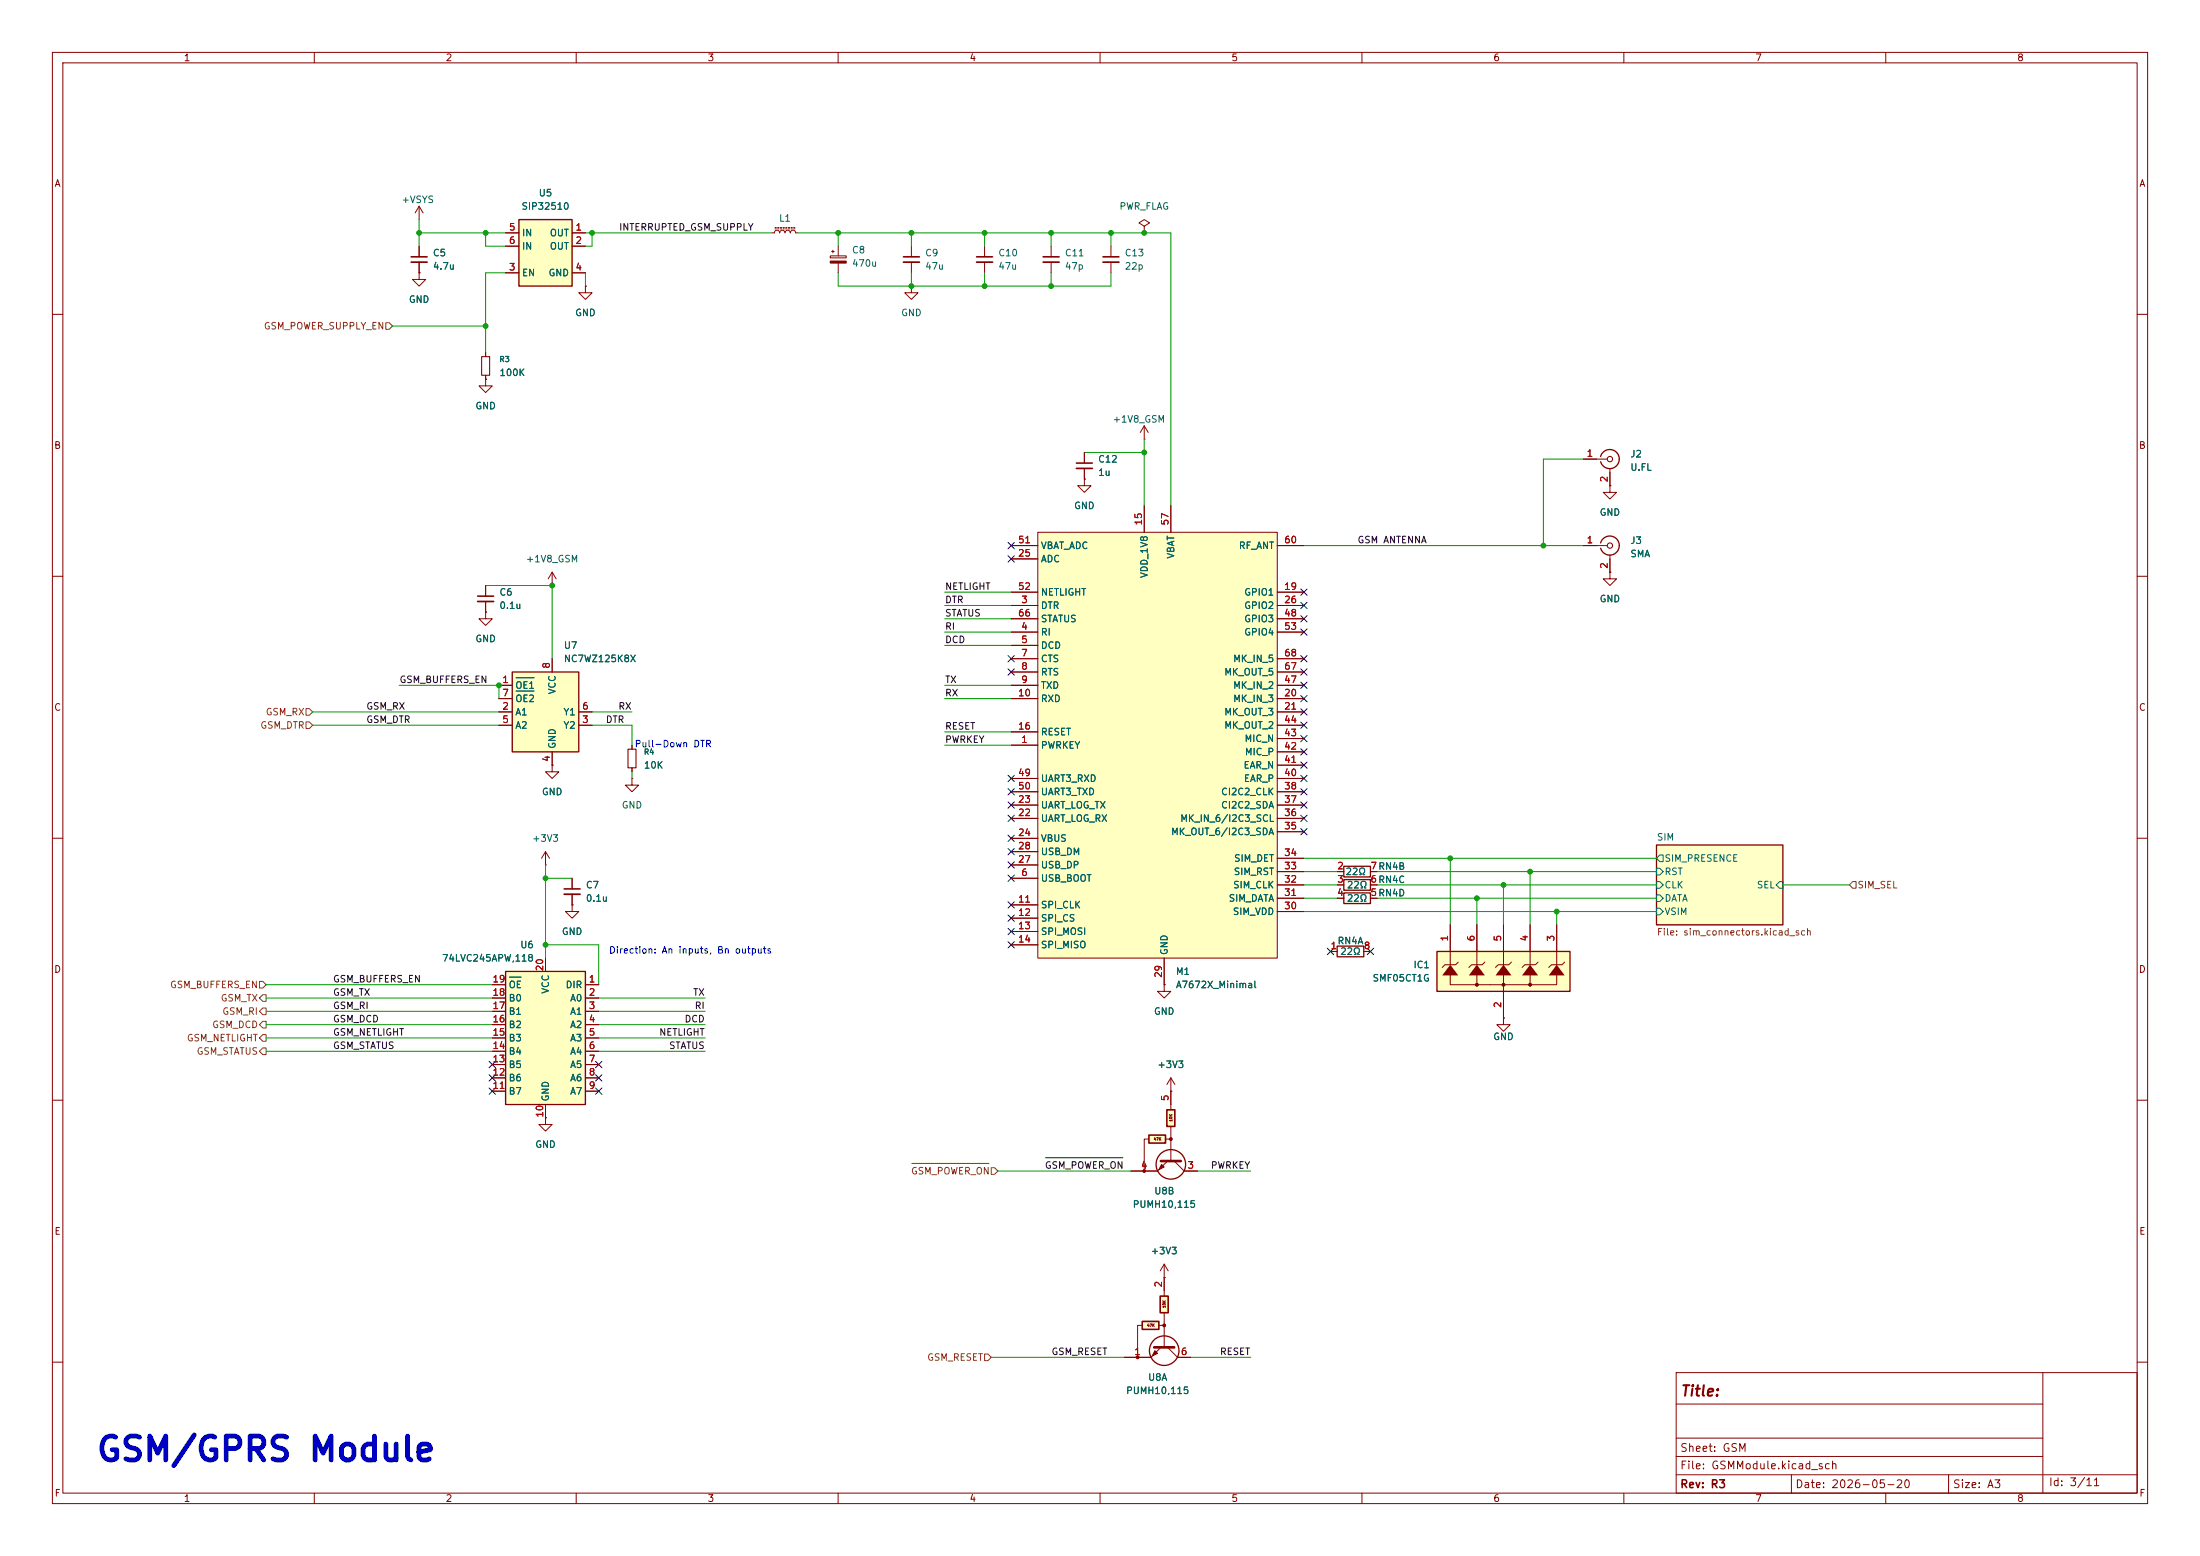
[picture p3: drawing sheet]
<svg xmlns="http://www.w3.org/2000/svg" width="420mm" height="297mm" viewBox="0 0 420 297" stroke-linecap="round" stroke-linejoin="round" font-family="sans-serif">
<g fill="none" stroke="#840000" stroke-width=".19">
<path d="M10 10h400v277h-400zM12 12h396v273h-396zM60 10v2M110 10v2M160 10v2M210 10v2M260 10v2M310 10v2M360 10v2M80 52.1v1.2h1.3l-1.3 1.3-1.3-1.3h1.3M80 52.1h.1M158.5 48.8h3v.4h-3z"/>
<path d="M158.7 48h.6M159 47.8v.5M160 47v1.8M160 50.2v1.9M200.7 47v2M200.7 50v2.1M10 60h2M92.7 67.3v.8M92.7 71.6v.8M408 60h2M218.4 83.8h.1M218.4 81.3l-.7 1.3"/>
<path d="M218.4 81.3l.8 1.3M218.4 81.3v2.5M10 110h2M105.4 111.8h.1M105.4 109.2l-.8 1.3M105.4 109.2l.8 1.3M105.4 109.2v2.6M408 110h2M10 160h2M408 160h2M109.2 172.7v1.3h1.3l-1.3 1.3-1.3-1.3h1.3M109.2 172.7h.1"/>
<path d="M10 210h2M408 210h2M10 260h2M320 262h88v23h-88zM320 278h70M320 274.5h70M320 268h70M390 262v23M408 260h2M60 285v2M110 285v2M160 285v2"/>
<path d="M210 285v2M260 285v2M310 285v2M320 281.5h88M342 281.5v3.5M360 285v2M372 281.5v3.5"/>
</g>
<path d="M316.2 161.3h24.2v15.2h-24.2z" fill="#ffffc8" stroke="#ffffc8" stroke-width=".19"/>
<path d="M316.2 161.3h24.2v15.2h-24.2z" fill="none" stroke="#840000" stroke-width=".25"/>
<path d="M316.2 173.4h.7l.6 .6-.6 .6h-.7zM316.2 165.7h.7l.6 .7-.6 .6h-.7zM316.2 168.3h.7l.6 .6-.6 .6h-.7zM316.2 170.8h.7l.6 .7-.6 .6h-.7zM316.9 163.2h.6v1.3h-.6l-.7-.7zM339.1 168.9l.6-.6h.7v1.2h-.7z" fill="none" stroke="#006464" stroke-width=".19"/>
<path d="M199.1 49h3.1" fill="none" stroke="#840000" stroke-width=".3"/>
<path d="M199.1 50h3.1" fill="none" stroke="#840000" stroke-width=".33"/>
<path d="M158.5 49.8h3v.4h-3z" fill="#840000" stroke="#840000" stroke-width=".19"/>
<path d="M91.9 68.1h1.6v3.5h-1.6z" fill="none" stroke="#840000" stroke-width=".2"/>
<path d="M99.1 41.9h10.1v12.7h-10.1z" fill="#ffffc2"/>
<path d="M99.1 41.9h10.1v12.7h-10.1z" fill="none" stroke="#840000" stroke-width=".25"/>
<path d="M96.5 44.5h2.6M96.5 47h2.6M96.5 52.1h2.6M109.2 44.5h2.6M109.2 47h2.6M109.2 52.1h2.6" fill="none" stroke="#840000" stroke-width=".19"/>
<path d="M96.5 185.4h15.3v25.4h-15.3z" fill="#ffffc2"/>
<path d="M96.5 185.4h15.3v25.4h-15.3z" fill="none" stroke="#840000" stroke-width=".25"/>
<g fill="none" stroke="#840000" stroke-width=".19">
<path d="M94 188h2.5M94 190.5h2.5M94 193h2.5M94 195.6h2.5M94 198.1h2.5M104.1 182.9v2.5M111.8 188h2.5M111.8 190.5h2.5M111.8 193h2.5M111.8 195.6h2.5M111.8 198.1h2.5M94 200.7h2.5"/>
<path d="M94 203.2h2.5M94 205.7h2.5M94 208.3h2.5M104.1 213.4v1.2h1.3l-1.3 1.3-1.2-1.3h1.2M104.1 213.4h.1M104.1 210.8v2.6M111.8 200.7h2.5M111.8 203.2h2.5M111.8 205.7h2.5M111.8 208.3h2.5"/>
</g>
<path d="M97.3 186.5h2.2" fill="none" stroke="#006464" stroke-width=".19"/>
<path d="M198.1 101.6h45.7v81.3h-45.7z" fill="#ffffc2"/>
<g fill="none" stroke="#840000" stroke-width=".19">
<path d="M147.3 44.5h.5l.2-.4 .3-.2 .4 .2 .1 .4 .2-.4 .3-.2 .4 .2 .2 .4 .1-.4 .4-.2 .3 .2 .2 .4 .1-.4 .4-.2 .3 .2 .2 .4h.5M148 43.7h.2M148 43.4h.2M148.5 43.7h.2M148.5 43.4h.2M149 43.7h.2M149 43.4h.2M149.5 43.7h.2M149.5 43.4h.2M150 43.7h.2M150 43.4h.2M150.5 43.7h.2"/>
<path d="M150.5 43.4h.2M151 43.7h.3M151 43.4h.3M151.5 43.7h.3M151.5 43.4h.3M218.4 96.5v5.1M223.5 96.5v5.1M193 115.6h5.1M193 113h5.1M193 106.7h5.1M193 118.1h5.1M193 104.1h5.1"/>
<path d="M198.1 101.6h45.7v81.3h-45.7zM243.8 115.6h5.1M243.8 113h5.1M243.8 118.1h5.1M243.8 104.1h5.1M193 120.7h5.1M193 123.2h5.1M193 125.7h5.1M193 128.3h5.1M193 130.8h5.1M193 133.4h5.1M193 139.7h5.1"/>
<path d="M243.8 120.7h5.1M243.8 125.7h5.1M243.8 128.3h5.1M243.8 130.8h5.1M243.8 133.4h5.1M243.8 135.9h5.1M243.8 138.4h5.1M193 142.2h5.1M193 156.2h5.1M193 153.7h5.1M193 151.1h5.1M193 148.6h5.1"/>
<path d="M243.8 156.2h5.1M243.8 153.7h5.1M243.8 158.8h5.1M243.8 151.1h5.1M243.8 148.6h5.1M243.8 146.1h5.1M243.8 143.5h5.1M243.8 141h5.1M193 167.6h5.1M193 172.7h5.1M193 175.3h5.1M193 177.8h5.1"/>
<path d="M193 160h5.1M193 165.1h5.1M193 162.6h5.1M243.8 174h5.1M243.8 171.5h5.1M243.8 168.9h5.1M243.8 166.4h5.1M243.8 163.8h5.1M193 180.3h5.1M222.2 182.9v5.1"/>
</g>
<path d="M274.3 181.6h25.4v7.6h-25.4z" fill="#ffffc2"/>
<g fill="#840000" stroke="#840000" stroke-width=".19">
<circle cx="281.9" cy="188" r=".25"/>
<circle cx="287" cy="188" r=".25"/>
<circle cx="292.1" cy="188" r=".25"/>
</g>
<path d="M276.9 181.6v2.6M278.4 183.6l-.5 .6h-2.1l-.5 .5" fill="none" stroke="#840000" stroke-width=".19"/>
<path d="M276.9 184.2l1.5 2h-3.1z" fill="#840000"/>
<path d="M281.9 185.4v2.6M281.9 181.6v2.6M283.5 183.6l-.5 .6h-2.1l-.5 .5" fill="none" stroke="#840000" stroke-width=".19"/>
<path d="M281.9 184.2l1.6 2h-3.1z" fill="#840000"/>
<path d="M276.9 185.4v2.6h20.3v-2.6M287 181.6v7.6M288.5 183.6l-.5 .6h-2l-.5 .5" fill="none" stroke="#840000" stroke-width=".19"/>
<path d="M287 184.2l1.5 2h-3z" fill="#840000"/>
<path d="M292.1 185.4v2.6M292.1 181.6v2.6M293.6 183.6l-.5 .6h-2l-.5 .5" fill="none" stroke="#840000" stroke-width=".19"/>
<path d="M292.1 184.2l1.5 2h-3z" fill="#840000"/>
<path d="M297.2 181.6v2.6M298.7 183.6l-.5 .6h-2l-.5 .5" fill="none" stroke="#840000" stroke-width=".19"/>
<path d="M297.2 184.2l1.5 2h-3z" fill="#840000"/>
<path d="M274.3 181.6h25.4v7.6h-25.4z" fill="none" stroke="#840000" stroke-width=".25"/>
<g fill="none" stroke="#840000" stroke-width=".19">
<path d="M92.7 72.4v1.3h1.3l-1.3 1.2-1.3-1.2h1.3M92.7 72.4h.1M207 86.4v2M207 89.4v2M105.4 146.1v1.2h1.3l-1.3 1.3-1.3-1.3h1.3M105.4 146.1h.1M276.9 176.5v5.1M281.9 176.5v5.1M287 176.5v5.1M292.1 176.5v5.1M297.2 176.5v5.1M287 189.2v5.1"/>
<circle cx="281.9" cy="188" r=".25"/>
<circle cx="287" cy="188" r=".25"/>
<circle cx="292.1" cy="188" r=".25"/>
</g>
<path d="M205.5 88.4h3" fill="none" stroke="#840000" stroke-width=".3"/>
<path d="M205.5 89.4h3" fill="none" stroke="#840000" stroke-width=".33"/>
<path d="M97.8 128.3h12.7v15.2h-12.7z" fill="#ffffc2"/>
<path d="M305.6 103.6a1.81 1.81 0 0 1 2.7-1 1.81 1.81 0 0 1 .1 3 1.81 1.81 0 0 1-2.8-1M97.8 128.3h12.7v15.2h-12.7zM255.3 180.6h5v2h-5z" fill="none" stroke="#840000" stroke-width=".25"/>
<g fill="none" stroke="#840000" stroke-width=".19">
<path d="M80 39.4l-.8 1.2M80 39.4l.8 1.2M80 39.4v2.5M80 47v2M80 50v2.1M111.8 54.6v1.3h1.2l-1.2 1.3-1.3-1.3h1.3M111.8 54.6h.1M302.3 104.1h4.5M307.3 105.9v3.3M95.2 130.8h2.6M95.2 135.9h2.6M95.2 138.4h2.6"/>
<path d="M95.2 133.4h2.6M105.4 125.7v2.6M110.5 135.9h2.5M110.5 138.4h2.5M105.4 143.5v2.6M104.1 165.1h.1M104.1 162.6l-.7 1.2M104.1 162.6l.8 1.2M104.1 162.6v2.5M109.2 167.6v2.1M109.2 170.7v2M222.2 188v1.2h1.3l-1.3 1.3-1.2-1.3h1.2"/>
<path d="M222.2 188h.1M254 181.6h1.3M260.3 181.6h1.3M287 194.3v1.3h1.3l-1.3 1.3-1.3-1.3h1.3M287 194.3h.1M223.5 208.3h.1M223.5 205.7l-.7 1.3M223.5 205.7l.8 1.3M223.5 205.7v2.6"/>
</g>
<path d="M98.5 129.4h3.5M98.5 131.9h3.5" fill="none" stroke="#006464" stroke-width=".19"/>
<path d="M78.5 49h3M107.7 169.7h3" fill="none" stroke="#840000" stroke-width=".3"/>
<path d="M78.5 50h3M107.7 170.7h3" fill="none" stroke="#840000" stroke-width=".33"/>
<circle cx="307.3" cy="104.1" r=".51" fill="none" stroke="#840000" stroke-width=".2"/>
<g fill="#ffffc2">
<path d="M222.8 211.8h1.5v3.2h-1.5z"/>
<path d="M219.3 216.7h3.2v1.5h-3.2z"/>
</g>
<g fill="#840000" stroke="#840000" stroke-width=".19">
<path d="M221.7 222.2l.5 .6-1 .5z"/>
<circle cx="223.5" cy="217.4" r=".27"/>
<circle cx="218.4" cy="223.5" r=".27"/>
</g>
<path d="M219.2 217.4h-.8v6.1M222.5 217.4h1M223.5 215.1v6.4M223.5 208.3v3.5M222.9 221.6l-1.9 1.9h-5.1M224.2 221.6l1.9 1.9h2.5M222.2 243.8h.1M222.2 241.3l-.7 1.3M222.2 241.3l.8 1.3M222.2 241.3v2.5" fill="none" stroke="#840000" stroke-width=".19"/>
<path d="M219.3 216.7h3.2v1.5h-3.2zM222.8 211.8h1.5v3.2h-1.5z" fill="none" stroke="#840000" stroke-width=".3"/>
<path d="M221.6 221.6h3.8" fill="none" stroke="#840000" stroke-width=".51"/>
<circle cx="223.5" cy="222.2" r="2.82" fill="none" stroke="#840000" stroke-width=".25"/>
<g fill="#ffffc2">
<path d="M221.5 247.4h1.5v3.2h-1.5z"/>
<path d="M218.1 252.2h3.1v1.5h-3.1z"/>
</g>
<g fill="#840000" stroke="#840000" stroke-width=".19">
<path d="M220.5 257.8l.5 .5-1 .5z"/>
<circle cx="222.2" cy="253" r=".27"/>
<circle cx="217.2" cy="259.1" r=".27"/>
</g>
<g fill="none" stroke="#840000" stroke-width=".19">
<path d="M80 52.1h.1M80 47v2M80 50v2.1M96.5 44.5h2.6M96.5 47h2.6M96.5 52.1h2.6M109.2 44.5h2.6M109.2 47h2.6M109.2 52.1h2.6M111.8 54.6h.1M174 54.6v1.3h1.3l-1.3 1.3-1.3-1.3h1.3M174 54.6h.1"/>
<path d="M174 47v2M174 50v2.1M188 47v2M188 50v2.1M212.1 47v2M212.1 50v2.1M218.4 43.2l1.1-.7-1.1-.6-1 .6 1 .7v1.3M218.4 44.5h.1M92.7 72.4h.1M92.7 67.3v.8M92.7 71.6v.8M207 91.4v1.3h1.3l-1.3 1.3-1.3-1.3h1.3"/>
<path d="M207 91.4h.1M207 86.4v2M207 89.4v2M218.4 96.5v5.1M223.5 96.5v5.1M302.3 87.6h4.5M307.3 92.7v1.3h1.3l-1.3 1.3-1.2-1.3h1.2M307.3 92.7h.1M307.3 89.4v3.3M92.7 116.8v1.3h1.3l-1.3 1.3-1.3-1.3h1.3M92.7 116.8h.1M92.7 111.8v2"/>
<path d="M92.7 114.8v2M193 115.6h5.1M193 113h5.1M193 106.7h5.1M193 118.1h5.1M193 104.1h5.1M243.8 115.6h5.1M243.8 113h5.1M243.8 118.1h5.1M243.8 104.1h5.1M302.3 104.1h2.5M307.3 109.2v1.3h1.3l-1.3 1.3-1.2-1.3h1.2"/>
<path d="M307.3 109.2h.1M307.3 106.7v2.5M95.2 130.8h2.6M95.2 135.9h2.6M95.2 138.4h2.6M95.2 133.4h2.6M105.4 125.7v2.6M110.5 135.9h2.5M110.5 138.4h2.5M193 130.8h5.1M193 133.4h5.1M193 120.7h5.1"/>
<path d="M193 123.2h5.1M193 125.7h5.1M193 128.3h5.1M193 139.7h5.1M243.8 130.8h5.1M243.8 135.9h5.1M243.8 138.4h5.1M243.8 133.4h5.1M243.8 120.7h5.1M243.8 125.7h5.1M243.8 128.3h5.1M105.4 146.1h.1"/>
<path d="M105.4 143.5v2.6M120.6 148.6v1.3h1.3l-1.3 1.2-1.2-1.2h1.2M120.6 148.6h.1M120.6 142.2v.8M120.6 146.6v.7M193 142.2h5.1M193 156.2h5.1M193 153.7h5.1M193 151.1h5.1M193 148.6h5.1M243.8 156.2h5.1M243.8 153.7h5.1"/>
<path d="M243.8 158.8h5.1M243.8 151.1h5.1M243.8 148.6h5.1M243.8 146.1h5.1M243.8 143.5h5.1M243.8 141h5.1M109.2 172.7h.1M109.2 167.6v2.1M109.2 170.7v2M193 167.6h5.1M193 172.7h5.1M193 175.3h5.1"/>
<path d="M193 177.8h5.1M193 160h5.1M193 165.1h5.1M193 162.6h5.1M243.8 171.5h5.1M243.8 166.4h5.1M243.8 168.9h5.1M243.8 174h5.1M243.8 163.8h5.1M255.3 171.5h1.2M255.3 166.4h1.2M255.3 168.9h1.2"/>
<path d="M261.6 171.5h1.3M261.6 166.4h1.3M261.6 168.9h1.3M276.9 176.5v5.1M281.9 176.5v5.1M287 176.5v5.1M292.1 176.5v5.1M297.2 176.5v5.1M94 188h2.5M94 190.5h2.5M94 193h2.5M94 195.6h2.5"/>
<path d="M94 198.1h2.5M104.1 182.9v2.5M111.8 188h2.5M111.8 190.5h2.5M111.8 193h2.5M111.8 195.6h2.5M111.8 198.1h2.5M193 180.3h5.1M222.2 188h.1M222.2 182.9v5.1M254 181.6h1.3M260.3 181.6h1.3"/>
<path d="M287 194.3h.1M287 189.2v5.1M94 200.7h2.5M94 203.2h2.5M94 205.7h2.5M94 208.3h2.5M104.1 213.4h.1M104.1 210.8v2.6M111.8 200.7h2.5M111.8 203.2h2.5M111.8 205.7h2.5M111.8 208.3h2.5"/>
<path d="M223.5 208.3h.1M223.5 208.3v2.5M215.9 223.5h5.1M226.1 223.5h2.5M217.9 253h-.7v6.1M221.2 253h1M221.6 257.2l-1.9 1.9h-5.1M222.2 250.7v6.3M222.2 243.8h.1M222.2 243.8v3.6M222.9 257.2l1.9 1.9h2.5"/>
</g>
<path d="M172.5 49h3M186.4 49h3.1M210.6 49h3M91.2 113.8h3M218.1 252.2h3.1v1.5h-3.1zM221.5 247.4h1.5v3.2h-1.5z" fill="none" stroke="#840000" stroke-width=".3"/>
<path d="M220.3 257.2h3.9" fill="none" stroke="#840000" stroke-width=".51"/>
<g fill="none" stroke="#840000" stroke-width=".25">
<path d="M305.6 87.1a1.81 1.81 0 0 1 2.7-1 1.81 1.81 0 0 1 .1 3 1.81 1.81 0 0 1-2.8-1M256.5 170.4h5.1v2.1h-5.1zM256.5 165.4h5.1v2h-5.1zM256.5 167.9h5.1v2h-5.1z"/>
<circle cx="222.2" cy="257.8" r="2.82"/>
</g>
<path d="M172.5 50h3M186.4 50h3.1M210.6 50h3M91.2 114.8h3" fill="none" stroke="#840000" stroke-width=".33"/>
<g fill="none" stroke="#840000" stroke-width=".2">
<path d="M119.9 143h1.5v3.6h-1.5z"/>
<circle cx="307.3" cy="87.6" r=".51"/>
</g>
<g fill="none" stroke="#725600" stroke-width=".19">
<path d="M73.7 61.6h.6l.6 .6-.6 .7h-.6zM58.4 137.8h.7l.6 .6-.6 .7h-.7zM58.4 135.3h.7l.6 .6-.6 .6h-.7zM353.7 168.3h.6v1.2h-.6l-.6-.6zM49.5 187.3h.7l.6 .7-.6 .6h-.7zM50.2 194.9h.6v1.3h-.6l-.7-.6zM50.2 192.4h.6v1.3h-.6l-.7-.7zM50.2 189.9h.6v1.2h-.6l-.7-.6zM50.2 197.5h.6v1.3h-.6l-.7-.7zM50.2 200h.6v1.3h-.6l-.7-.6zM174.1 222.1h14.7M189.2 222.9h.7l.6 .6-.6 .7h-.7z"/>
<path d="M188 258.4h.6l.6 .7-.6 .6h-.6z"/>
</g>
<path d="M199.6 221h14.8" fill="none" stroke="#0f0f0f" stroke-width=".19"/>
<g fill="none" stroke="#009600" stroke-width=".19">
<path d="M80 44.5h16.5M80 41.9v5.1M92.7 44.5v2.5h3.8M96.5 52.1h-3.8v15.2M111.8 44.5h35.5M111.8 52.1v2.5M113 44.5v2.5h-1.2M152.4 44.5h71.1v52M160 52.1v2.5h52.1v-2.5M160 44.5v2.5M174 44.5v2.5M174 52.1v2.5"/>
<path d="M188 44.5v2.5M188 52.1v2.5M200.7 44.5v2.5M200.7 52.1v2.5M212.1 44.5v2.5M74.9 62.2h17.8M207 86.4h11.4M218.4 83.8v12.7M302.3 87.6h-7.7v16.5M92.7 111.8h12.7v13.9M180.3 115.6h12.7M180.3 118.1h12.7"/>
<path d="M180.3 113h12.7M248.9 104.1h53.4M59.7 135.9h35.5M59.7 138.4h35.5M76.2 130.8h19v2.6M113 138.4h7.6v3.8M113 135.9h7.6M180.3 130.8h12.7M180.3 123.2h12.7M180.3 120.7h12.7M180.3 133.4h12.7M180.3 139.7h12.7"/>
<path d="M120.6 147.3v1.3M180.3 142.2h12.7M104.1 165.1v17.8M104.1 167.6h5.1M248.9 163.8h67.3M248.9 171.5h6.4M248.9 166.4h6.4M248.9 168.9h6.4M248.9 174h67.3M262.9 171.5h53.3M262.9 166.4h53.3M262.9 168.9h53.3"/>
<path d="M276.9 163.8v12.7M281.9 171.5v5M287 168.9v7.6M292.1 166.4v10.1M297.2 174v2.5M340.4 168.9h12.7M50.8 193h43.2M50.8 195.6h43.2M50.8 198.1h43.2M50.8 190.5h43.2M50.8 188h43.2M104.1 180.3h10.2v7.7"/>
<path d="M114.3 193h20.3M114.3 195.6h20.3M114.3 198.1h20.3M114.3 190.5h20.3M50.8 200.7h43.2M114.3 200.7h20.3M190.5 223.5h25.4M228.6 223.5h10.2M189.2 259.1h25.4M227.3 259.1h11.5"/>
</g>
<g fill="none" stroke="#000084" stroke-width=".19">
<path d="M192.4 103.5l1.2 1.2M192.4 106.1l1.2 1.2M193.6 103.5l-1.2 1.2M193.6 106.1l-1.2 1.2M248.3 112.4l1.2 1.2M248.3 117.5l1.2 1.2M248.3 115l1.2 1.2M249.5 112.4l-1.2 1.2M249.5 117.5l-1.2 1.2M249.5 115l-1.2 1.2M192.4 125.1l1.2 1.2M192.4 127.7l1.2 1.2"/>
<path d="M193.6 125.1l-1.2 1.2M193.6 127.7l-1.2 1.2M248.3 135.3l1.2 1.2M248.3 137.8l1.2 1.2M248.3 130.2l1.2 1.2M248.3 127.7l1.2 1.2M248.3 132.7l1.2 1.3M248.3 125.1l1.2 1.2M248.3 120l1.2 1.3M249.5 135.3l-1.2 1.2M249.5 137.8l-1.2 1.2M249.5 130.2l-1.2 1.2"/>
<path d="M249.5 127.7l-1.2 1.2M249.5 132.7l-1.2 1.3M249.5 125.1l-1.2 1.2M249.5 120l-1.2 1.3M192.4 153.1l1.2 1.2M192.4 148l1.2 1.2M192.4 150.5l1.2 1.2M192.4 155.6l1.2 1.2M192.4 159.4l1.2 1.2M193.6 153.1l-1.2 1.2M193.6 148l-1.2 1.2M193.6 150.5l-1.2 1.2"/>
<path d="M193.6 155.6l-1.2 1.2M193.6 159.4l-1.2 1.2M248.3 158.1l1.2 1.3M248.3 140.4l1.2 1.2M248.3 142.9l1.2 1.2M248.3 150.5l1.2 1.2M248.3 148l1.2 1.2M248.3 145.4l1.2 1.3M248.3 153.1l1.2 1.2M248.3 155.6l1.2 1.2M249.5 158.1l-1.2 1.3M249.5 140.4l-1.2 1.2"/>
<path d="M249.5 142.9l-1.2 1.2M249.5 150.5l-1.2 1.2M249.5 148l-1.2 1.2M249.5 145.4l-1.2 1.3M249.5 153.1l-1.2 1.2M249.5 155.6l-1.2 1.2M192.4 167l1.2 1.2M192.4 164.5l1.2 1.2M192.4 179.7l1.2 1.2M192.4 162l1.2 1.2M192.4 172.1l1.2 1.2M192.4 177.2l1.2 1.2"/>
<path d="M192.4 174.7l1.2 1.2M193.6 167l-1.2 1.2M193.6 164.5l-1.2 1.2M193.6 179.7l-1.2 1.2M193.6 162l-1.2 1.2M193.6 172.1l-1.2 1.2M193.6 177.2l-1.2 1.2M193.6 174.7l-1.2 1.2M253.4 181l1.2 1.2M254.6 181l-1.2 1.2M261 181l1.2 1.2M262.2 181l-1.2 1.2"/>
<path d="M93.4 205.1l1.2 1.2M93.4 207.7l1.2 1.2M93.4 202.6l1.2 1.2M94.6 205.1l-1.2 1.2M94.6 202.6l-1.2 1.2M94.6 207.7l-1.2 1.2M113.7 207.7l1.2 1.2M113.7 205.1l1.2 1.2M113.7 202.6l1.2 1.2M114.9 207.7l-1.2 1.2M114.9 205.1l-1.2 1.2M114.9 202.6l-1.2 1.2"/>
</g>
<path d="M98.5 129.4h3.5M98.5 131.9h3.5M97.3 186.5h2.2" fill="none" stroke="#006464" stroke-width=".19"/>
<g fill="#009600" stroke="#009600" stroke-width=".19">
<circle cx="104.1" cy="180.3" r=".46"/>
<circle cx="104.1" cy="167.6" r=".46"/>
<circle cx="174" cy="44.5" r=".46"/>
<circle cx="188" cy="44.5" r=".46"/>
<circle cx="174" cy="54.6" r=".46"/>
<circle cx="188" cy="54.6" r=".46"/>
<circle cx="200.7" cy="54.6" r=".46"/>
<circle cx="212.1" cy="44.5" r=".46"/>
<circle cx="218.4" cy="44.5" r=".46"/>
<circle cx="294.6" cy="104.1" r=".46"/>
<circle cx="200.7" cy="44.5" r=".46"/>
<circle cx="105.4" cy="111.8" r=".46"/>
<circle cx="95.2" cy="130.8" r=".46"/>
<circle cx="292.1" cy="166.4" r=".46"/>
<circle cx="287" cy="168.9" r=".46"/>
<circle cx="276.9" cy="163.8" r=".46"/>
<circle cx="281.9" cy="171.5" r=".46"/>
<circle cx="297.2" cy="174" r=".46"/>
<circle cx="218.4" cy="86.4" r=".46"/>
<circle cx="113" cy="44.5" r=".46"/>
<circle cx="80" cy="44.5" r=".46"/>
<circle cx="92.7" cy="44.5" r=".46"/>
<circle cx="92.7" cy="62.2" r=".46"/>
<circle cx="160" cy="44.5" r=".46"/>
</g>
<text font-size="4.6" fill="#0000c2" x="18.1" y="280.1">GSM/GPRS Module</text>
<text font-size="2" fill="#840000" x="320.6" y="267">Title:</text>
<g font-size="1.5" fill="#840000">
<text x="320.6" y="280.8">File: GSMModule.kicad_sch</text>
<text x="320.6" y="277.5">Sheet: GSM</text>
<text x="320.6" y="284.4">Rev: R3</text>
<text x="342.6" y="284.4">Date: 2026-05-20</text>
<text x="372.7" y="284.4">Size: A3</text>
<text x="391" y="284">Id: 3/11</text>
</g>
<g font-size="1.3" fill="#840000">
<text x="35" y="12">1</text>
<text x="85" y="12">2</text>
<text x="135" y="12">3</text>
<text x="185" y="12">4</text>
<text x="235" y="12">5</text>
<text x="285" y="12">6</text>
<text x="335" y="12">7</text>
<text x="385" y="12">8</text>
<text x="10.3" y="36">A</text>
<text x="408.3" y="36">A</text>
<text x="10.2" y="86">B</text>
<text x="408.2" y="86">B</text>
<text x="10.2" y="136">C</text>
<text x="408.2" y="136">C</text>
<text x="10.2" y="186">D</text>
<text x="408.2" y="186">D</text>
<text x="10.3" y="236">E</text>
<text x="408.3" y="236">E</text>
<text x="10.3" y="286">F</text>
<text x="35" y="287">1</text>
<text x="85" y="287">2</text>
<text x="135" y="287">3</text>
<text x="185" y="287">4</text>
<text x="235" y="287">5</text>
<text x="285" y="287">6</text>
<text x="335" y="287">7</text>
<text x="385" y="287">8</text>
<text x="408.3" y="286">F</text>
</g>
<g font-size="1.3" fill="#006464">
<text x="76.5" y="39.1">+VSYS</text>
<text x="99.4" y="40.3">SIP32510</text>
<text x="102.7" y="37.8">U5</text>
<text x="213.6" y="40.3">PWR_FLAG</text>
<text x="99.5" y="45.4">IN</text>
<text x="99.5" y="48">IN</text>
<text x="104.9" y="45.4">OUT</text>
<text x="104.9" y="48">OUT</text>
<text x="148.6" y="42.6">L1</text>
<text x="82.5" y="49.2">C5</text>
<text x="82.5" y="51.8">4.7u</text>
<text x="99.5" y="53">EN</text>
<text x="104.6" y="53">GND</text>
<text x="162.5" y="48.7">C8</text>
<text x="162.5" y="51.2">470u</text>
<text x="176.5" y="49.2">C9</text>
<text x="176.5" y="51.8">47u</text>
<text x="190.5" y="49.2">C10</text>
<text x="190.5" y="51.8">47u</text>
<text x="203.2" y="49.2">C11</text>
<text x="203.2" y="51.8">47p</text>
<text x="214.6" y="49.2">C13</text>
<text x="214.6" y="51.8">22p</text>
<text x="77.9" y="58.1">GND</text>
<text x="109.7" y="60.7">GND</text>
<text x="171.9" y="60.7">GND</text>
<text x="95.2" y="72.1">100K</text>
<text x="90.6" y="78.4">GND</text>
<text x="212.3" y="81">+1V8_GSM</text>
<text x="209.5" y="88.6">C12</text>
<text x="311.1" y="87.6">J2</text>
<text x="209.5" y="91.1">1u</text>
<text x="311.1" y="90.2">U.FL</text>
<text x="204.9" y="97.5">GND</text>
<text x="305.3" y="98.8">GND</text>
<text x="100.3" y="107.6">+1V8_GSM</text>
<text x="198.6" y="107.6">ADC</text>
<text x="198.6" y="105.1">VBAT_ADC</text>
<text x="224.5" y="106.8" transform="rotate(-90 224.5 106.8)">VBAT</text>
<text x="236.4" y="105.1">RF_ANT</text>
<text x="311.1" y="104.1">J3</text>
<text x="311.1" y="106.7">SMA</text>
<text x="95.2" y="114">C6</text>
<text x="198.6" y="114">NETLIGHT</text>
<text x="219.4" y="110.4" transform="rotate(-90 219.4 110.4)">VDD_1V8</text>
<text x="237.4" y="114">GPIO1</text>
<text x="95.2" y="116.5">0.1u</text>
<text x="198.6" y="116.5">DTR</text>
<text x="198.6" y="119.1">STATUS</text>
<text x="237.4" y="116.5">GPIO2</text>
<text x="237.4" y="119.1">GPIO3</text>
<text x="305.3" y="115.3">GND</text>
<text x="90.6" y="122.9">GND</text>
<text x="107.5" y="124.2">U7</text>
<text x="198.6" y="121.6">RI</text>
<text x="198.6" y="124.2">DCD</text>
<text x="237.4" y="121.6">GPIO4</text>
<text x="98.3" y="131.8">OE1</text>
<text x="107.5" y="126.7">NC7WZ125K8X</text>
<text x="198.6" y="126.7">CTS</text>
<text x="198.6" y="129.2">RTS</text>
<text x="198.6" y="131.8">TXD</text>
<text x="233.6" y="129.2">MK_OUT_5</text>
<text x="235.3" y="131.8">MK_IN_2</text>
<text x="235.3" y="126.7">MK_IN_5</text>
<text x="98.3" y="136.9">A1</text>
<text x="98.3" y="134.3">OE2</text>
<text x="106.4" y="132.6" transform="rotate(-90 106.4 132.6)">VCC</text>
<text x="107.5" y="136.9">Y1</text>
<text x="198.6" y="134.3">RXD</text>
<text x="233.6" y="136.9">MK_OUT_3</text>
<text x="235.3" y="134.3">MK_IN_3</text>
<text x="98.3" y="139.4">A2</text>
<text x="106.4" y="143" transform="rotate(-90 106.4 143)">GND</text>
<text x="107.5" y="139.4">Y2</text>
<text x="198.6" y="143.2">PWRKEY</text>
<text x="198.6" y="140.7">RESET</text>
<text x="233.6" y="139.4">MK_OUT_2</text>
<text x="237.5" y="141.9">MIC_N</text>
<text x="122.8" y="147">10K</text>
<text x="198.6" y="149.6">UART3_RXD</text>
<text x="237.3" y="147">EAR_N</text>
<text x="237.4" y="149.6">EAR_P</text>
<text x="237.5" y="144.5">MIC_P</text>
<text x="103.3" y="152.1">GND</text>
<text x="118.6" y="154.6">GND</text>
<text x="198.6" y="154.6">UART_LOG_TX</text>
<text x="198.6" y="152.1">UART3_TXD</text>
<text x="233" y="154.6">CI2C2_SDA</text>
<text x="233" y="152.1">CI2C2_CLK</text>
<text x="101.5" y="161">+3V3</text>
<text x="198.6" y="157.2">UART_LOG_RX</text>
<text x="198.6" y="161">VBUS</text>
<text x="223.5" y="159.7">MK_OUT_6/I2C3_SDA</text>
<text x="225.2" y="157.2">MK_IN_6/I2C3_SCL</text>
<text x="316.2" y="160.7">SIM</text>
<text x="198.6" y="166.1">USB_DP</text>
<text x="198.6" y="163.5">USB_DM</text>
<text x="235.4" y="167.3">SIM_RST</text>
<text x="235.5" y="164.8">SIM_DET</text>
<text x="256.8" y="167.3">22Ω</text>
<text x="317.7" y="167.3">RST</text>
<text x="317.7" y="164.8">SIM_PRESENCE</text>
<text x="111.7" y="169.9">C7</text>
<text x="111.7" y="172.4">0.1u</text>
<text x="198.6" y="168.6">USB_BOOT</text>
<text x="198.6" y="173.7">SPI_CLK</text>
<text x="234.5" y="172.4">SIM_DATA</text>
<text x="235.3" y="169.9">SIM_CLK</text>
<text x="257" y="172.4">22Ω</text>
<text x="257" y="169.9">22Ω</text>
<text x="317.7" y="169.9">CLK</text>
<text x="317.7" y="172.4">DATA</text>
<text x="335.3" y="169.9">SEL</text>
<text x="107.2" y="178.8">GND</text>
<text x="198.6" y="176.2">SPI_CS</text>
<text x="198.6" y="178.8">SPI_MOSI</text>
<text x="235.2" y="175">SIM_VDD</text>
<text x="317.7" y="175">VSIM</text>
<text x="84.3" y="183.8">74LVC245APW,118</text>
<text x="99.2" y="181.3">U6</text>
<text x="198.6" y="181.3">SPI_MISO</text>
<text x="223.2" y="182.4" transform="rotate(-90 223.2 182.4)">GND</text>
<text x="255.2" y="180.5">RN4A</text>
<text x="255.7" y="182.6">22Ω</text>
<text x="269.7" y="185.1">IC1</text>
<text x="97" y="191.5">B0</text>
<text x="97" y="188.9">OE</text>
<text x="105.1" y="189.8" transform="rotate(-90 105.1 189.8)">VCC</text>
<text x="107.9" y="188.9">DIR</text>
<text x="108.7" y="191.5">A0</text>
<text x="224.4" y="186.4">M1</text>
<text x="224.4" y="188.9">A7672X_Minimal</text>
<text x="261.9" y="187.7">SMF05CT1G</text>
<text x="97" y="196.5">B2</text>
<text x="97" y="194">B1</text>
<text x="108.7" y="194">A1</text>
<text x="108.7" y="196.5">A2</text>
<text x="220.2" y="194">GND</text>
<text x="97" y="201.6">B4</text>
<text x="97" y="199.1">B3</text>
<text x="108.7" y="199.1">A3</text>
<text x="108.7" y="201.6">A4</text>
<text x="285" y="198.8">GND</text>
<text x="97" y="209.2">B7</text>
<text x="97" y="206.7">B6</text>
<text x="97" y="204.2">B5</text>
<text x="108.7" y="204.2">A5</text>
<text x="108.7" y="206.7">A6</text>
<text x="108.7" y="209.2">A7</text>
<text x="220.9" y="204.2">+3V3</text>
<text x="105.1" y="210.3" transform="rotate(-90 105.1 210.3)">GND</text>
<text x="102.1" y="219.4">GND</text>
<text x="216.1" y="230.8">PUMH10,115</text>
<text x="220.2" y="228.3">U8B</text>
<text x="219.6" y="239.7">+3V3</text>
<text x="219.1" y="263.9">U8A</text>
<text x="214.9" y="266.4">PUMH10,115</text>
</g>
<g font-size="1.3" fill="#a90000">
<text x="97.1" y="44.3">5</text>
<text x="97.1" y="46.9">6</text>
<text x="109.8" y="44.3">1</text>
<text x="109.8" y="46.9">2</text>
<text x="97.1" y="51.9">3</text>
<text x="109.8" y="51.9">4</text>
<text x="302.8" y="87.5">1</text>
<text x="307.2" y="92.2" transform="rotate(-90 307.2 92.2)">2</text>
<text x="218.3" y="100.4" transform="rotate(-90 218.3 100.4)">15</text>
<text x="223.4" y="100.4" transform="rotate(-90 223.4 100.4)">57</text>
<text x="194.2" y="106.5">25</text>
<text x="194.2" y="104">51</text>
<text x="245" y="104">60</text>
<text x="302.8" y="104">1</text>
<text x="194.2" y="112.9">52</text>
<text x="245" y="112.9">19</text>
<text x="307.2" y="108.7" transform="rotate(-90 307.2 108.7)">2</text>
<text x="194.2" y="118">66</text>
<text x="194.8" y="115.4">3</text>
<text x="245" y="115.4">26</text>
<text x="245" y="118">48</text>
<text x="194.8" y="120.5">4</text>
<text x="194.8" y="123.1">5</text>
<text x="194.8" y="125.6">7</text>
<text x="245" y="120.5">53</text>
<text x="245" y="125.6">68</text>
<text x="95.8" y="130.7">1</text>
<text x="105.3" y="127.7" transform="rotate(-90 105.3 127.7)">8</text>
<text x="194.8" y="128.1">8</text>
<text x="194.8" y="130.7">9</text>
<text x="245" y="130.7">47</text>
<text x="245" y="128.1">67</text>
<text x="95.8" y="135.8">2</text>
<text x="95.8" y="133.2">7</text>
<text x="111" y="135.8">6</text>
<text x="194.2" y="133.2">10</text>
<text x="245" y="133.2">20</text>
<text x="245" y="135.8">21</text>
<text x="95.8" y="138.3">5</text>
<text x="111" y="138.3">3</text>
<text x="194.2" y="139.6">16</text>
<text x="194.8" y="142.1">1</text>
<text x="245" y="143.4">42</text>
<text x="245" y="140.8">43</text>
<text x="245" y="138.3">44</text>
<text x="105.3" y="145.5" transform="rotate(-90 105.3 145.5)">4</text>
<text x="194.2" y="148.5">49</text>
<text x="245" y="148.5">40</text>
<text x="245" y="145.9">41</text>
<text x="194.2" y="153.5">23</text>
<text x="194.2" y="151">50</text>
<text x="245" y="153.5">37</text>
<text x="245" y="151">38</text>
<text x="194.2" y="156.1">22</text>
<text x="194.2" y="159.9">24</text>
<text x="245" y="158.6">35</text>
<text x="245" y="156.1">36</text>
<text x="194.2" y="165">27</text>
<text x="194.2" y="162.4">28</text>
<text x="194.8" y="167.5">6</text>
<text x="245" y="166.2">33</text>
<text x="245" y="163.7">34</text>
<text x="255.2" y="166.2">2</text>
<text x="261.5" y="166.2">7RN4B</text>
<text x="194.2" y="172.6">11</text>
<text x="245" y="173.9">30</text>
<text x="245" y="171.3">31</text>
<text x="245" y="168.8">32</text>
<text x="255.2" y="171.3">4</text>
<text x="255.2" y="168.8">3</text>
<text x="261.5" y="171.3">5RN4D</text>
<text x="261.5" y="168.8">6RN4C</text>
<text x="194.2" y="175.1">12</text>
<text x="194.2" y="177.7">13</text>
<text x="276.7" y="179.8" transform="rotate(-90 276.7 179.8)">1</text>
<text x="281.8" y="179.8" transform="rotate(-90 281.8 179.8)">6</text>
<text x="286.9" y="179.8" transform="rotate(-90 286.9 179.8)">5</text>
<text x="292" y="179.8" transform="rotate(-90 292 179.8)">4</text>
<text x="297" y="179.8" transform="rotate(-90 297 179.8)">3</text>
<text x="104" y="185.5" transform="rotate(-90 104 185.5)">20</text>
<text x="194.2" y="180.2">14</text>
<text x="253.9" y="181.5">1</text>
<text x="260.3" y="181.5">8</text>
<text x="93.9" y="190.4">18</text>
<text x="93.9" y="187.8">19</text>
<text x="112.3" y="187.8">1</text>
<text x="112.3" y="190.4">2</text>
<text x="222.1" y="186.8" transform="rotate(-90 222.1 186.8)">29</text>
<text x="93.9" y="198">15</text>
<text x="93.9" y="195.4">16</text>
<text x="93.9" y="192.9">17</text>
<text x="112.3" y="192.9">3</text>
<text x="112.3" y="195.4">4</text>
<text x="112.3" y="198">5</text>
<text x="286.9" y="192.5" transform="rotate(-90 286.9 192.5)">2</text>
<text x="93.9" y="203.1">13</text>
<text x="93.9" y="200.5">14</text>
<text x="112.3" y="200.5">6</text>
<text x="112.3" y="203.1">7</text>
<text x="93.9" y="208.1">11</text>
<text x="93.9" y="205.6">12</text>
<text x="112.3" y="205.6">8</text>
<text x="112.3" y="208.1">9</text>
<text x="104" y="213.4" transform="rotate(-90 104 213.4)">10</text>
<text x="223.4" y="210.3" transform="rotate(-90 223.4 210.3)">5</text>
<text x="217.7" y="223.4">4</text>
<text x="226.6" y="223.4">3</text>
<text x="222.1" y="245.8" transform="rotate(-90 222.1 245.8)">2</text>
<text x="216.4" y="258.9">1</text>
<text x="225.3" y="258.9">6</text>
</g>
<g font-size="1.3" fill="#0f0f0f">
<text x="118.1" y="44.3">INTERRUPTED_GSM_SUPPLY</text>
<text x="259.1" y="104">GSM ANTENNA</text>
<text x="180.3" y="112.9">NETLIGHT</text>
<text x="180.3" y="115.4">DTR</text>
<text x="180.3" y="118">STATUS</text>
<text x="180.3" y="120.5">RI</text>
<text x="180.3" y="123.1">DCD</text>
<text x="76.2" y="130.7">GSM_BUFFERS_EN</text>
<text x="180.3" y="130.7">TX</text>
<text x="69.8" y="135.8">GSM_RX</text>
<text x="117.9" y="135.8">RX</text>
<text x="180.3" y="133.2">RX</text>
<text x="69.8" y="138.3">GSM_DTR</text>
<text x="115.5" y="138.3">DTR</text>
<text x="180.3" y="142.1">PWRKEY</text>
<text x="180.3" y="139.6">RESET</text>
<text x="63.5" y="187.8">GSM_BUFFERS_EN</text>
<text x="63.5" y="190.4">GSM_TX</text>
<text x="132.2" y="190.4">TX</text>
<text x="63.5" y="198">GSM_NETLIGHT</text>
<text x="63.5" y="195.5">GSM_DCD</text>
<text x="63.5" y="192.9">GSM_RI</text>
<text x="125.7" y="198">NETLIGHT</text>
<text x="130.6" y="195.5">DCD</text>
<text x="132.5" y="192.9">RI</text>
<text x="63.5" y="200.5">GSM_STATUS</text>
<text x="127.6" y="200.5">STATUS</text>
<text x="199.4" y="223.4">GSM_POWER_ON</text>
<text x="231" y="223.4">PWRKEY</text>
<text x="200.6" y="259">GSM_RESET</text>
<text x="232.8" y="259">RESET</text>
</g>
<g font-size="1.3" fill="#725600">
<text x="50.3" y="63.2">GSM_POWER_SUPPLY_EN</text>
<text x="50.6" y="136.9">GSM_RX</text>
<text x="49.6" y="139.4">GSM_DTR</text>
<text x="354.5" y="169.9">SIM_SEL</text>
<text x="316.2" y="178.9">File: sim_connectors.kicad_sch</text>
<text x="32.4" y="188.9">GSM_BUFFERS_EN</text>
<text x="42" y="191.5">GSM_TX</text>
<text x="40.4" y="196.5">GSM_DCD</text>
<text x="42.3" y="194">GSM_RI</text>
<text x="35.6" y="199.1">GSM_NETLIGHT</text>
<text x="37.4" y="201.6">GSM_STATUS</text>
<text x="173.8" y="224.5">GSM_POWER_ON</text>
<text x="176.9" y="260">GSM_RESET</text>
</g>
<g font-size="1.3" fill="#0000c2">
<text x="121" y="143">Pull-Down DTR</text>
<text x="116.2" y="182.3">Direction: An inputs, Bn outputs</text>
</g>
<g font-size="1" fill="#006464">
<text x="95.2" y="69.3">R3</text>
<text x="122.8" y="144.3">R4</text>
</g>
<g font-size=".5" fill="#840000">
<text x="223.9" y="214.1" transform="rotate(-90 223.9 214.1)">10K</text>
<text x="220.2" y="217.8">47K</text>
<text x="222.6" y="249.7" transform="rotate(-90 222.6 249.7)">10K</text>
<text x="218.9" y="253.4">47K</text>
</g>
</svg>
